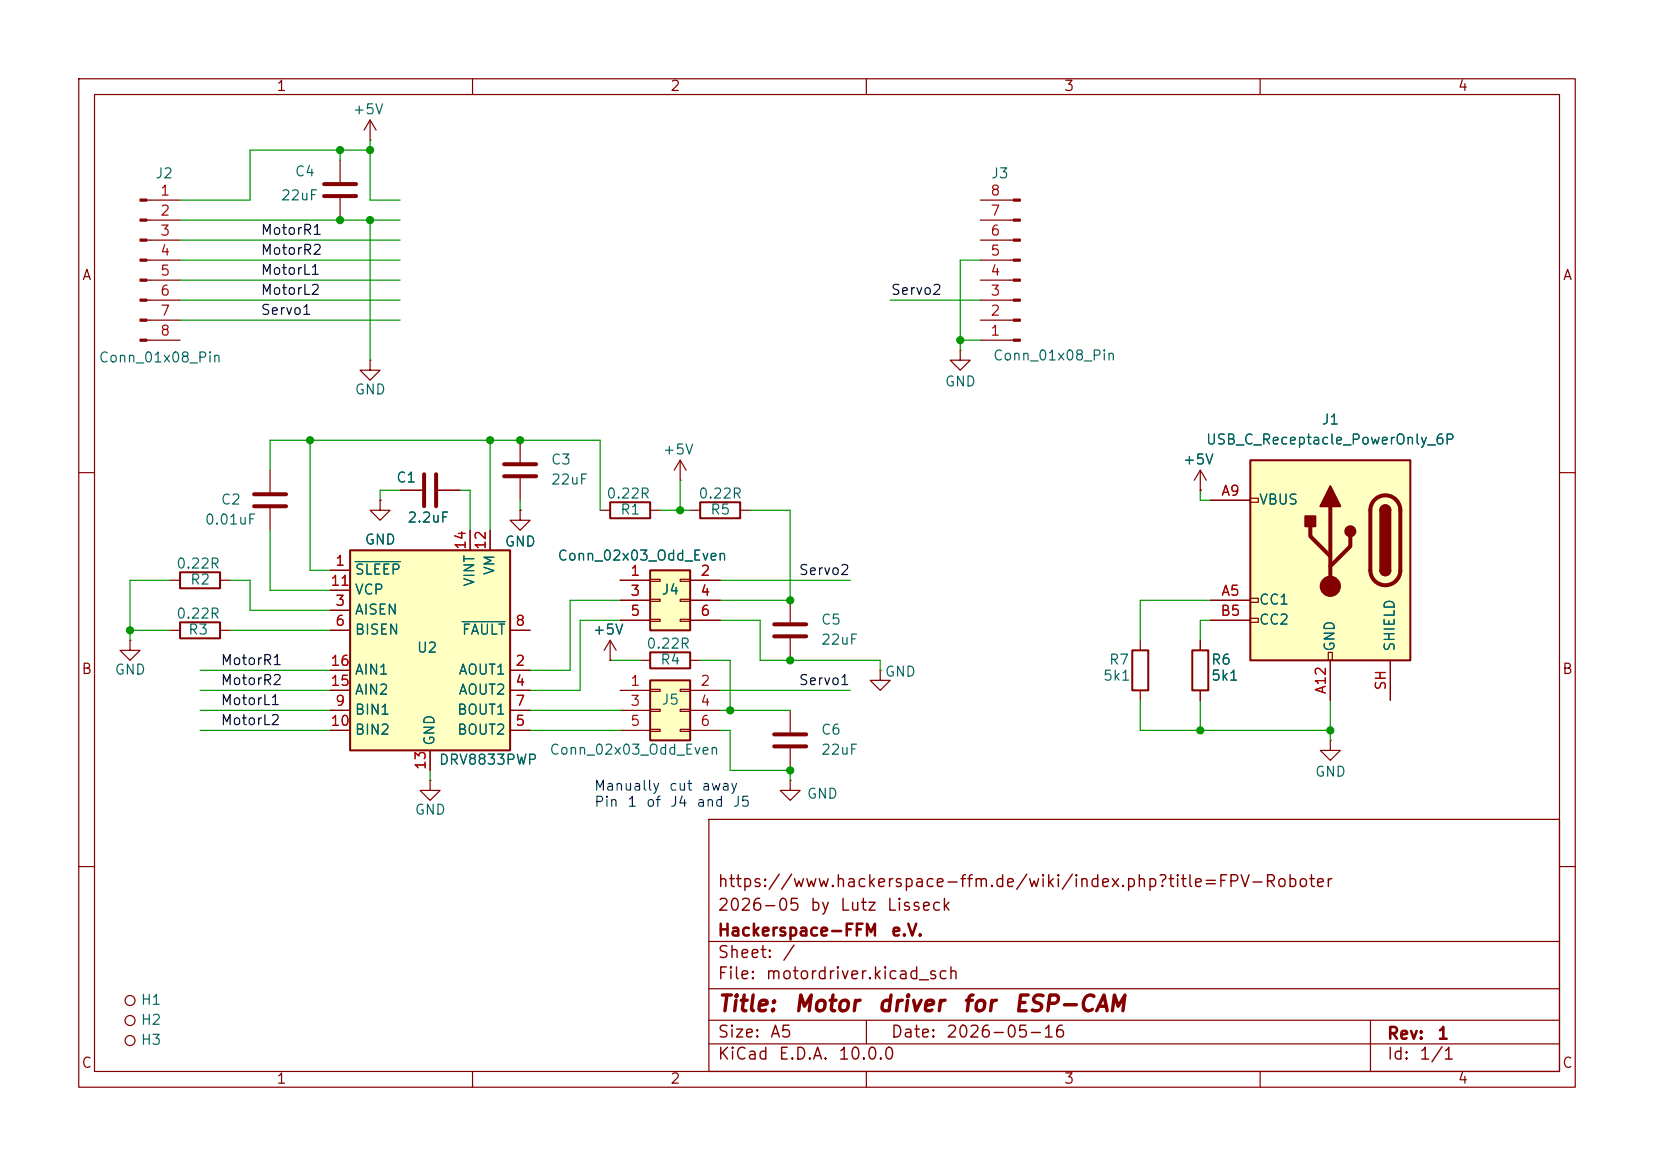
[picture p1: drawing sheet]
<svg xmlns="http://www.w3.org/2000/svg" width="210mm" height="148mm" viewBox="0 0 210 148" stroke-linecap="round" stroke-linejoin="round" font-family="sans-serif">
<g fill="none" stroke="#840000" stroke-width=".15">
<path d="M10 10h190v128h-190zM12 12h186v124h-186zM60 10v2M110 10v2M160 10v2M10 60h2M198 60h2M16.5 81.3v1.3h1.3l-1.3 1.2-1.3-1.2h1.3M16.5 81.3h.1M77.5 83.8h.1M77.5 81.3l-.8 1.3M77.5 81.3l.7 1.3"/>
<path d="M77.5 81.3v2.5M152.4 81.3v1.3M152.4 87.6v1.3M10 110h2M90 104h108v32h-108zM90 119.5h108M198 110h2M60 136v2M90 132.5h108M90 129.5h108M90 125.5h108M110 136v2"/>
<path d="M110 129.5v3M160 136v2M174 129.5v6.5"/>
<circle cx="16.5" cy="132.1" r=".63"/>
</g>
<path d="M151.4 82.6h2v5h-2z" fill="none" stroke="#840000" stroke-width=".25"/>
<path d="M82.5 72.4h5.1v7.6h-5.1z" fill="#ffffc2"/>
<path d="M82.5 72.4h5.1v7.6h-5.1zM82.5 82.8h5.1v2h-5.1zM143.8 82.6h2v5h-2z" fill="none" stroke="#840000" stroke-width=".25"/>
<g fill="none" stroke="#840000" stroke-width=".15">
<path d="M18.6 38.1h4.3M18.6 35.6h4.3M18.6 33h4.3M18.6 30.5h4.3M18.6 27.9h4.3M18.6 25.4h4.3M124.5 38.1h4.2M124.5 35.6h4.2M124.5 33h4.2M124.5 30.5h4.2M124.5 27.9h4.2M124.5 25.4h4.2"/>
<path d="M18.6 43.2h4.3M18.6 40.6h4.3M47 45.7v1.3h1.3l-1.3 1.3-1.3-1.3h1.3M47 45.7h.1M121.9 44.5v1.2h1.3l-1.3 1.3-1.3-1.3h1.3M121.9 44.5h.1M124.5 43.2h4.2M124.5 40.6h4.2M152.4 59.7l-.8 1.3M152.4 59.7l.8 1.3M152.4 59.7v2.5M78.7 73.7h3.8"/>
<path d="M78.7 76.2h3.8M78.7 78.7h3.8M82.5 73.5h1.3v.3h-1.3zM82.5 76.1h1.3v.2h-1.3zM82.5 78.6h1.3v.3h-1.3zM86.4 73.5h1.2v.3h-1.2zM86.4 76.1h1.2v.2h-1.2zM86.4 78.6h1.2v.3h-1.2zM87.6 73.7h3.8M87.6 76.2h3.8M87.6 78.7h3.8M152.4 62.2h.1"/>
<path d="M81.3 83.8h1.2M87.6 83.8h1.3M144.8 81.3v1.3M144.8 87.6v1.3M168.9 94v1.3h1.3l-1.3 1.2-1.3-1.2h1.3M168.9 94h.1"/>
</g>
<g fill="#840000" stroke="#840000" stroke-width=".15">
<path d="M128.7 43.1h.8v.2h-.8z"/>
<path d="M128.7 40.5h.8v.3h-.8z"/>
<path d="M128.7 38h.8v.2h-.8z"/>
<path d="M128.7 35.4h.8v.3h-.8z"/>
<path d="M128.7 32.9h.8v.2h-.8z"/>
<path d="M128.7 30.4h.8v.2h-.8z"/>
<path d="M128.7 27.8h.8v.3h-.8z"/>
<path d="M128.7 25.3h.8v.2h-.8z"/>
<path d="M17.8 25.3h.8v.2h-.8z"/>
<path d="M17.8 27.8h.8v.3h-.8z"/>
<path d="M17.8 30.4h.8v.2h-.8z"/>
<path d="M17.8 32.9h.8v.2h-.8z"/>
<path d="M17.8 35.4h.8v.3h-.8z"/>
<path d="M17.8 38h.8v.2h-.8z"/>
<path d="M17.8 40.5h.8v.3h-.8z"/>
<path d="M17.8 43.1h.8v.2h-.8z"/>
</g>
<path d="M82.5 86.4h5.1v7.6h-5.1z" fill="#ffffc2"/>
<path d="M22.9 72.6h5v2.1h-5zM22.9 79h5v2h-5zM77.5 63.8h5v2h-5zM88.9 63.8h5.1v2h-5.1zM82.5 86.4h5.1v7.6h-5.1z" fill="none" stroke="#840000" stroke-width=".25"/>
<g fill="none" stroke="#840000" stroke-width=".15">
<path d="M47 17.8h.1M47 15.2l-.8 1.3M47 15.2l.8 1.3M47 15.2v2.6M43.2 20.3v2.8M43.2 25.1v2.8M66 55.9v2.8M86.4 58.4l-.8 1.3M86.4 58.4l.7 1.3M86.4 58.4v2.6M21.6 73.7h1.3M27.9 73.7h1.3"/>
<path d="M66 60.7v2.8M76.2 64.8h1.3M82.5 64.8h1.3M86.4 61h.1M87.6 64.8h1.3M94 64.8h1.2M21.6 80h1.3M27.9 80h1.3M54.6 99.1v1.2h1.3l-1.3 1.3-1.3-1.3h1.3M54.6 99.1h.1M78.7 87.6h3.8M78.7 90.2h3.8"/>
<path d="M78.7 92.7h3.8M82.5 87.5h1.3v.3h-1.3zM82.5 90h1.3v.3h-1.3zM82.5 92.6h1.3v.2h-1.3zM86.4 87.5h1.2v.3h-1.2zM86.4 90h1.2v.3h-1.2zM86.4 92.6h1.2v.2h-1.2zM87.6 87.6h3.8M87.6 90.2h3.8M87.6 92.7h3.8M100.3 99.1v1.2h1.3l-1.3 1.3-1.2-1.3h1.2M100.3 99.1h.1"/>
<path d="M100.3 90.2v2.8M100.3 95v2.8M111.8 85.1v1.3h1.2l-1.2 1.2-1.3-1.2h1.3M111.8 85.1h.1"/>
<circle cx="16.5" cy="129.5" r=".63"/>
</g>
<path d="M41.1 24.9h4.1M41.1 23.4h4.1M64 58.9h4.1M64 60.5h4.1M98.3 93.2h4.1M98.3 94.7h4.1" fill="none" stroke="#840000" stroke-width=".51"/>
<path d="M44.4 69.9h20.4v25.4h-20.4z" fill="#ffffc2"/>
<path d="M44.4 69.9h20.4v25.4h-20.4z" fill="none" stroke="#840000" stroke-width=".25"/>
<g fill="none" stroke="#840000" stroke-width=".15">
<path d="M41.9 72.4h2.5M41.9 77.5h2.5M41.9 74.9h2.5M59.7 67.3v2.6M62.2 67.3v2.6M66 64.8v1.2h1.3l-1.3 1.3-1.2-1.3h1.2M66 64.8h.1M100.3 76.2v2.8M41.9 85.1h2.5M41.9 87.6h2.5M41.9 92.7h2.5M41.9 80h2.5"/>
<path d="M41.9 90.2h2.5M54.6 95.3v2.5M64.8 85.1h2.5M64.8 87.6h2.5M64.8 92.7h2.5M64.8 80h2.5M64.8 90.2h2.5M100.3 81v2.8"/>
<circle cx="16.5" cy="127" r=".63"/>
</g>
<path d="M45.1 71.3h5.7M58.7 78.9h5.4" fill="none" stroke="#006464" stroke-width=".15"/>
<path d="M98.3 79.2h4.1M98.3 80.8h4.1" fill="none" stroke="#840000" stroke-width=".51"/>
<path d="M158.7 58.4h20.4v25.4h-20.4z" fill="#ffffc2"/>
<g fill="none" stroke="#840000" stroke-width=".15">
<path d="M34.3 59.7v2.8M34.3 64.5v2.8M41.9 72.4h2.5M41.9 77.5h2.5M41.9 74.9h2.5M48.3 63.5v1.3h1.2l-1.2 1.2-1.3-1.2h1.3M48.3 63.5h.1M50.8 62.2h2.8M55.6 62.2h2.8M59.7 67.3v2.6M62.2 67.3v2.6M66 64.8h.1"/>
<path d="M78.7 76.2h3.8M78.7 78.7h3.8M78.7 73.7h3.8M87.6 76.2h3.8M87.6 78.7h3.8M87.6 73.7h3.8M152.4 62.2h.1M153.7 76.2h5M153.7 63.5h5M153.7 78.7h5M158.7 63.2h1.1v.6h-1.1zM158.7 75.9h1.1v.6h-1.1z"/>
<path d="M158.7 78.5h1.1v.5h-1.1zM41.9 85.1h2.5M41.9 87.6h2.5M41.9 92.7h2.5M41.9 80h2.5M41.9 90.2h2.5M54.6 95.3v2.5M64.8 85.1h2.5M64.8 87.6h2.5M64.8 92.7h2.5M64.8 80h2.5M64.8 90.2h2.5"/>
<path d="M77.5 83.8h.1M152.4 81.3v1.3M152.4 87.6v1.3M168.7 82.8h.5v1h-.5zM168.9 83.8v5.1M176.5 83.8v5.1"/>
</g>
<path d="M158.7 58.4h20.4v25.4h-20.4zM175.3 64.8a.64 .64 0 0 1 .6-.7 .64 .64 0 0 1 .6 .7M175.3 72.4a.64 .64 0 0 0 .6 .6 .64 .64 0 0 0 .6-.6" fill="none" stroke="#840000" stroke-width=".25"/>
<path d="M32.3 62.7h4M32.3 64.3h4M53.8 60.2v4.1M55.4 60.2v4.1M166.4 66.8v1.3l2.5 2.5M168.9 64.3v10.1M171.4 68.1v1.2l-2.5 2.6M174.5 63.4a1.9 1.9 0 0 1 2.1-.4 1.9 1.9 0 0 1 1.2 1.8v7.6a1.91 1.91 0 0 1-1.9 1.9 1.91 1.91 0 0 1-1.9-1.9v-7.6a1.9 1.9 0 0 1 .5-1.4z" fill="none" stroke="#840000" stroke-width=".51"/>
<g fill="#840000" stroke="#840000" stroke-width=".25">
<path d="M175.3 64.8h1.2v7.6h-1.2z"/>
<path d="M175.4 64.3a.64 .64 0 0 1 .7-.1 .64 .64 0 0 1 .4 .6h-1.2z"/>
<path d="M175.3 72.4h1.2a.64 .64 0 0 1-.6 .6 .64 .64 0 0 1-.6-.6z"/>
<path d="M168.9 61.7l1.3 2.6h-2.6z"/>
<path d="M165.7 65.5h1.3v1.3h-1.3z"/>
<circle cx="171.4" cy="67.4" r=".63"/>
</g>
<circle cx="168.9" cy="74.4" r="1.27" fill="#840000" stroke="#840000" stroke-width=".15"/>
<g fill="none" stroke="#009600" stroke-width=".15">
<path d="M43.2 19.1v1.2M47 19.1h-15.3v6.3h-8.8M47 17.8v7.6h3.8M22.9 27.9h27.9M22.9 35.6h27.9M22.9 33h27.9M22.9 30.5h27.9M22.9 38.1h27.9M47 27.9v17.8M113 38.1h11.5M124.5 33h-2.6v11.5M22.9 40.6h27.9"/>
<path d="M34.3 59.7v-3.8h41.9v8.9M39.4 55.9v16.5h2.5M62.2 55.9v11.4M121.9 43.2h2.6M21.6 73.7h-5.1v7.6M29.2 73.7h2.5v3.8h10.2M34.3 67.3v7.6h7.6M50.8 62.2h-2.5v1.3M58.4 62.2h1.3v5.1M66 63.5v1.3M78.7 78.7h-5v8.9h-6.4M78.7 76.2h-6.3v8.9h-5.1"/>
<path d="M83.8 64.8h3.8M86.4 61v3.8M91.4 73.7h16.5M91.4 78.7h5.1v5.1h15.3v1.3M95.2 64.8h5.1v11.4h-8.9M152.4 62.2v1.3h1.3M153.7 78.7h-1.3v2.6M153.7 76.2h-8.9v5.1M16.5 80h5.1M25.4 90.2h16.5M25.4 87.6h16.5M25.4 92.7h16.5"/>
<path d="M25.4 85.1h16.5M29.2 80h12.7M54.6 97.8v1.3M67.3 90.2h11.4M67.3 92.7h11.4M77.5 83.8h3.8M88.9 83.8h3.8v6.4M91.4 90.2h8.9M91.4 87.6h16.5M91.4 92.7h1.3v5.1h7.6v1.3M144.8 88.9v3.8h24.1M152.4 88.9v3.8"/>
<path d="M168.9 88.9v5.1"/>
</g>
<path d="M45.1 71.3h5.7M58.7 78.9h5.4" fill="none" stroke="#006464" stroke-width=".15"/>
<g fill="#009600" stroke="#009600" stroke-width=".13">
<circle cx="66" cy="55.9" r=".46"/>
<circle cx="62.2" cy="55.9" r=".46"/>
<circle cx="39.4" cy="55.9" r=".46"/>
<circle cx="86.4" cy="64.8" r=".46"/>
<circle cx="16.5" cy="80" r=".46"/>
<circle cx="100.3" cy="83.8" r=".46"/>
<circle cx="92.7" cy="90.2" r=".46"/>
<circle cx="100.3" cy="76.2" r=".46"/>
<circle cx="100.3" cy="97.8" r=".46"/>
<circle cx="43.2" cy="19.1" r=".46"/>
<circle cx="47" cy="27.9" r=".46"/>
<circle cx="47" cy="19.1" r=".46"/>
<circle cx="43.2" cy="27.9" r=".46"/>
<circle cx="168.9" cy="92.7" r=".46"/>
<circle cx="152.4" cy="92.7" r=".46"/>
<circle cx="121.9" cy="43.2" r=".46"/>
</g>
<g font-size="2" fill="#840000">
<text x="91" y="128.9">Title:</text>
<text x="100.7" y="128.9">Motor</text>
<text x="111.3" y="128.9">driver</text>
<text x="122.1" y="128.9">for</text>
<text x="128.6" y="128.9">ESP-CAM</text>
</g>
<g font-size="1.5" fill="#840000">
<text x="91" y="113">https://www.hackerspace-ffm.de/wiki/index.php?title=FPV-Roboter</text>
<text x="91" y="119.2">Hackerspace-FFM</text>
<text x="91" y="116">2026-05</text>
<text x="102.7" y="116">by</text>
<text x="106.5" y="116">Lutz</text>
<text x="112.5" y="116">Lisseck</text>
<text x="113" y="119.2">e.V.</text>
<text x="91" y="124.7">File:</text>
<text x="91" y="122">Sheet:</text>
<text x="97.1" y="124.7">motordriver.kicad_sch</text>
<text x="99.2" y="122">/</text>
<text x="91" y="134.9">KiCad</text>
<text x="91" y="132.1">Size:</text>
<text x="97.7" y="132.1">A5</text>
<text x="98.7" y="134.9">E.D.A.</text>
<text x="106.3" y="134.9">10.0.0</text>
<text x="113" y="132.1">Date:</text>
<text x="120" y="132.1">2026-05-16</text>
<text x="176" y="132.3">Rev:</text>
<text x="176" y="134.9">Id:</text>
<text x="180.1" y="134.9">1/1</text>
<text x="182.4" y="132.3">1</text>
</g>
<g font-size="1.3" fill="#840000">
<text x="35" y="11.9">1</text>
<text x="85" y="11.9">2</text>
<text x="135" y="11.9">3</text>
<text x="185" y="11.9">4</text>
<text x="10.3" y="35.9">A</text>
<text x="198.4" y="35.9">A</text>
<text x="10.3" y="85.9">B</text>
<text x="198.3" y="85.9">B</text>
<text x="10.3" y="135.9">C</text>
<text x="35" y="137.9">1</text>
<text x="85" y="137.9">2</text>
<text x="135" y="137.9">3</text>
<text x="185" y="137.9">4</text>
<text x="198.3" y="135.9">C</text>
</g>
<g font-size="1.3" fill="#006464">
<text x="44.7" y="14.8">+5V</text>
<text x="19.6" y="23">J2</text>
<text x="37.3" y="22.7">C4</text>
<text x="125.7" y="23">J3</text>
<text x="35.6" y="25.8">22uF</text>
<text x="12.4" y="46.3">Conn_01x08_Pin</text>
<text x="126" y="46.1">Conn_01x08_Pin</text>
<text x="45" y="50.4">GND</text>
<text x="119.9" y="49.4">GND</text>
<text x="69.9" y="59.3">C3</text>
<text x="84.1" y="58">+5V</text>
<text x="150.1" y="59.3">+5V</text>
<text x="153" y="56.7">USB_C_Receptacle_PowerOnly_6P</text>
<text x="167.7" y="54.2">J1</text>
<text x="27.9" y="64.4">C2</text>
<text x="50.2" y="61.6">C1</text>
<text x="69.9" y="61.8">22uF</text>
<text x="76.9" y="63.6">0.22R</text>
<text x="78.7" y="65.6">R1</text>
<text x="88.6" y="63.6">0.22R</text>
<text x="90.1" y="65.6">R5</text>
<text x="159.8" y="64.4">VBUS</text>
<text x="25.9" y="66.9">0.01uF</text>
<text x="46.2" y="69.4">GND</text>
<text x="51.6" y="66.6">2.2uF</text>
<text x="64" y="69.7">GND</text>
<text x="70.7" y="71.5">Conn_02x03_Odd_Even</text>
<text x="22.3" y="72.5">0.22R</text>
<text x="24.1" y="74.5">R2</text>
<text x="45" y="73.3">SLEEP</text>
<text x="45" y="75.8">VCP</text>
<text x="60.6" y="74.6" transform="rotate(-90 60.6 74.6)">VINT</text>
<text x="63.1" y="73.1" transform="rotate(-90 63.1 73.1)">VM</text>
<text x="83.9" y="75.8">J4</text>
<text x="159.8" y="77.1">CC1</text>
<text x="22.3" y="78.8">0.22R</text>
<text x="23.8" y="80.9">R3</text>
<text x="45" y="78.3">AISEN</text>
<text x="45" y="80.9">BISEN</text>
<text x="52.8" y="83.2">U2</text>
<text x="58.6" y="80.9">FAULT</text>
<text x="75.2" y="80.9">+5V</text>
<text x="82" y="82.7">0.22R</text>
<text x="104.1" y="79.6">C5</text>
<text x="104.1" y="82.1">22uF</text>
<text x="159.8" y="79.6">CC2</text>
<text x="169.8" y="82.8" transform="rotate(-90 169.8 82.8)">GND</text>
<text x="177.4" y="82.8" transform="rotate(-90 177.4 82.8)">SHIELD</text>
<text x="14.5" y="86">GND</text>
<text x="45" y="88.5">AIN2</text>
<text x="45" y="86">AIN1</text>
<text x="58.1" y="86">AOUT1</text>
<text x="58.1" y="88.5">AOUT2</text>
<text x="83.7" y="84.7">R4</text>
<text x="83.9" y="89.8">J5</text>
<text x="112.3" y="86.2">GND</text>
<text x="140" y="86.7">5k1</text>
<text x="140.7" y="84.7">R7</text>
<text x="153.7" y="84.7">R6</text>
<text x="153.7" y="86.7">5k1</text>
<text x="45" y="91">BIN1</text>
<text x="45" y="93.6">BIN2</text>
<text x="55.5" y="94.7" transform="rotate(-90 55.5 94.7)">GND</text>
<text x="58" y="93.6">BOUT2</text>
<text x="58" y="91">BOUT1</text>
<text x="104.1" y="93.6">C6</text>
<text x="55.6" y="97.4">DRV8833PWP</text>
<text x="69.7" y="96.1">Conn_02x03_Odd_Even</text>
<text x="102.4" y="101.7">GND</text>
<text x="104.1" y="96.1">22uF</text>
<text x="166.9" y="98.9">GND</text>
<text x="52.6" y="103.7">GND</text>
<text x="17.8" y="130.4">H2</text>
<text x="17.8" y="127.9">H1</text>
<text x="17.8" y="132.9">H3</text>
</g>
<g font-size="1.3" fill="#a90000">
<text x="20.2" y="25.1">1</text>
<text x="20.2" y="27.7">2</text>
<text x="125.7" y="27.7">7</text>
<text x="125.7" y="25.1">8</text>
<text x="20.2" y="30.2">3</text>
<text x="20.2" y="32.8">4</text>
<text x="20.2" y="35.3">5</text>
<text x="125.7" y="35.3">4</text>
<text x="125.7" y="32.8">5</text>
<text x="125.7" y="30.2">6</text>
<text x="20.2" y="37.8">6</text>
<text x="20.2" y="40.4">7</text>
<text x="125.7" y="40.4">2</text>
<text x="125.7" y="37.8">3</text>
<text x="20.2" y="42.9">8</text>
<text x="125.7" y="42.9">1</text>
<text x="155" y="63.2">A9</text>
<text x="59.4" y="69.9" transform="rotate(-90 59.4 69.9)">14</text>
<text x="62" y="69.9" transform="rotate(-90 62 69.9)">12</text>
<text x="41.9" y="74.7">11</text>
<text x="42.5" y="72.1">1</text>
<text x="42.5" y="77.2">3</text>
<text x="79.9" y="73.4">1</text>
<text x="79.9" y="75.9">3</text>
<text x="88.8" y="73.4">2</text>
<text x="88.8" y="75.9">4</text>
<text x="155" y="75.9">A5</text>
<text x="42.5" y="79.8">6</text>
<text x="65.3" y="79.8">8</text>
<text x="79.9" y="78.5">5</text>
<text x="88.8" y="78.5">6</text>
<text x="154.9" y="78.5">B5</text>
<text x="41.9" y="87.4">15</text>
<text x="41.9" y="84.8">16</text>
<text x="42.5" y="89.9">9</text>
<text x="65.3" y="84.8">2</text>
<text x="65.3" y="87.4">4</text>
<text x="65.3" y="89.9">7</text>
<text x="79.9" y="87.4">1</text>
<text x="79.9" y="89.9">3</text>
<text x="88.8" y="87.4">2</text>
<text x="88.8" y="89.9">4</text>
<text x="168.7" y="88.2" transform="rotate(-90 168.7 88.2)">A12</text>
<text x="176.3" y="87.7" transform="rotate(-90 176.3 87.7)">SH</text>
<text x="41.9" y="92.5">10</text>
<text x="65.3" y="92.5">5</text>
<text x="79.9" y="92.5">5</text>
<text x="88.8" y="92.5">6</text>
<text x="54.4" y="97.8" transform="rotate(-90 54.4 97.8)">13</text>
</g>
<g font-size="1.3" fill="#0f0f0f">
<text x="33" y="35.2">MotorL1</text>
<text x="33" y="30.1">MotorR1</text>
<text x="33" y="32.7">MotorR2</text>
<text x="33" y="37.8">MotorL2</text>
<text x="33" y="40.3">Servo1</text>
<text x="113" y="37.8">Servo2</text>
<text x="101.3" y="73.3">Servo2</text>
<text x="27.9" y="84.7">MotorR1</text>
<text x="27.9" y="87.3">MotorR2</text>
<text x="27.9" y="89.8">MotorL1</text>
<text x="101.3" y="87.3">Servo1</text>
<text x="27.9" y="92.4">MotorL2</text>
</g>
<g font-size="1.3" fill="#0000c2">
<text x="75.3" y="100.7">Manually</text>
<text x="84.8" y="100.7">cut</text>
<text x="89" y="100.7">away</text>
<text x="75.4" y="102.7">Pin</text>
<text x="79.6" y="102.7">1</text>
<text x="81.9" y="102.7">of</text>
<text x="85" y="102.7">J4</text>
<text x="88.3" y="102.7">and</text>
<text x="92.9" y="102.7">J5</text>
</g>
</svg>
